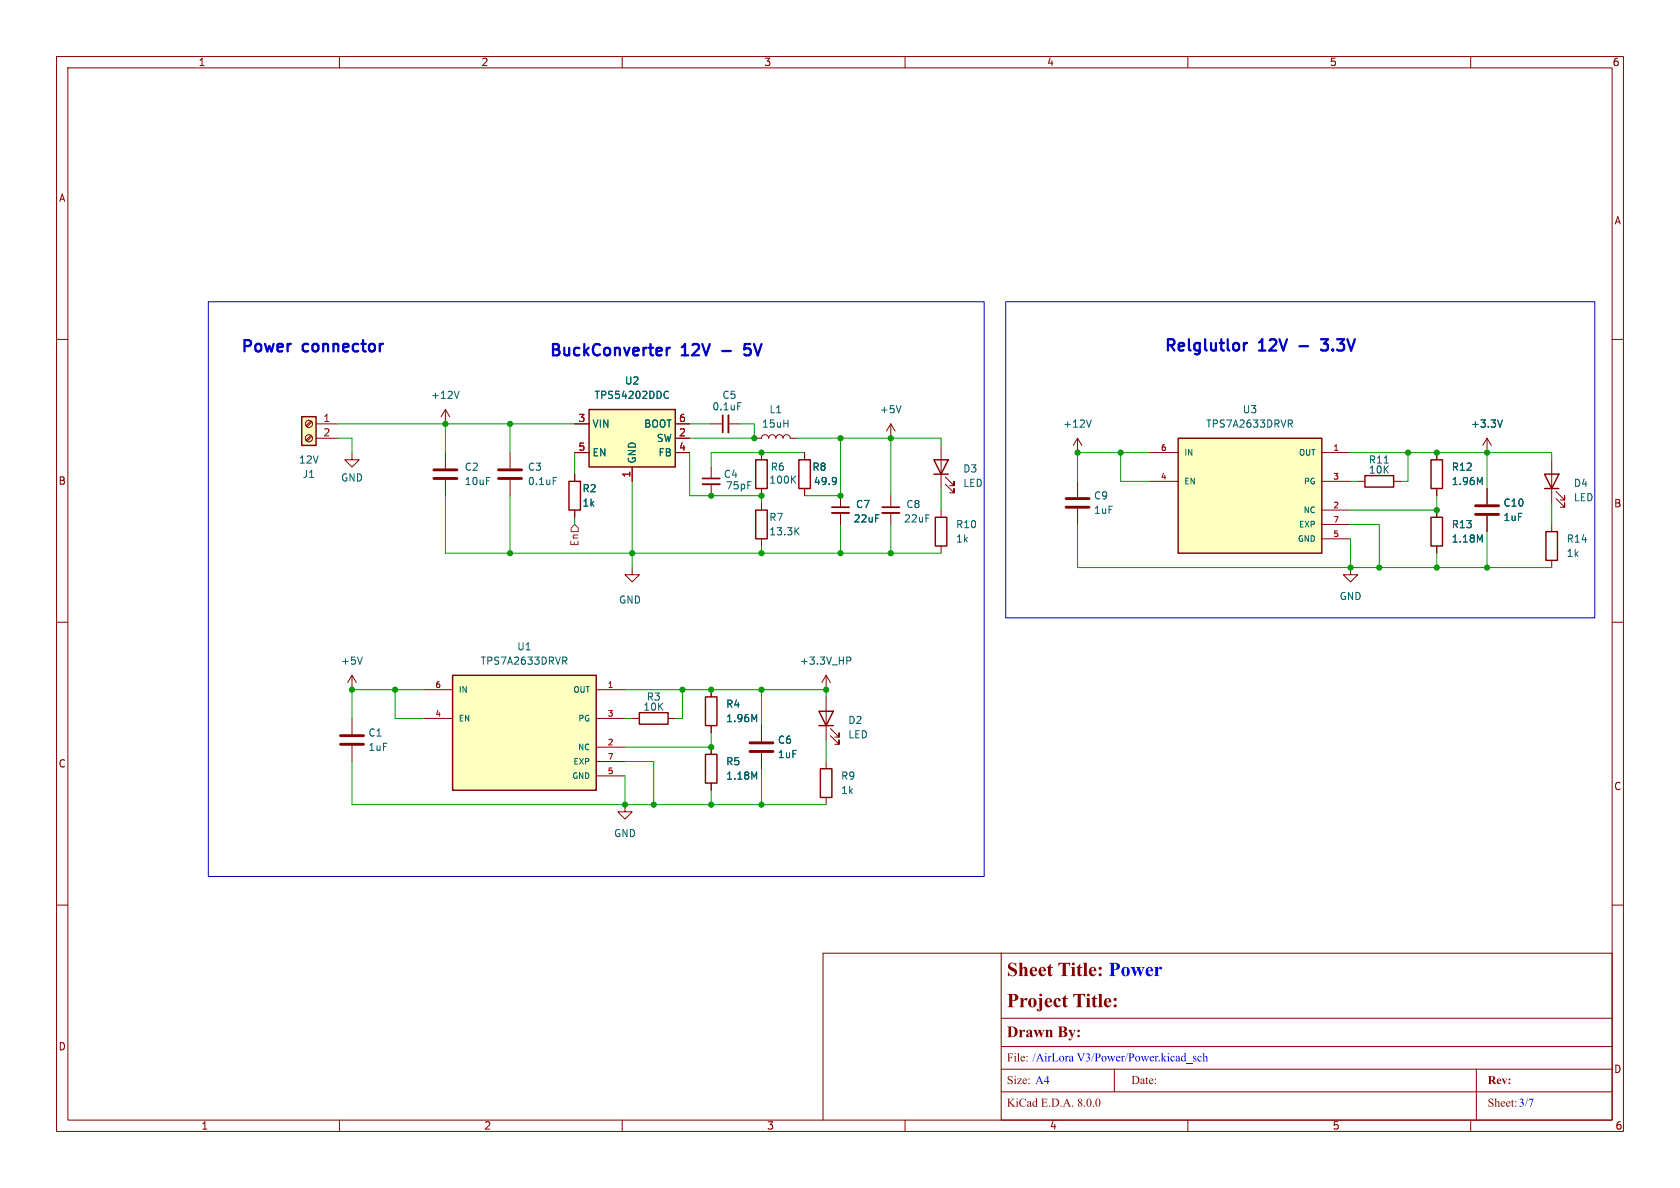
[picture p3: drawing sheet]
<svg xmlns="http://www.w3.org/2000/svg" width="297mm" height="210mm" viewBox="0 0 297 210" stroke-linecap="round" stroke-linejoin="round" font-family="sans-serif">
<g fill="none" stroke="#840000" stroke-width=".18">
<path d="M10 10h277v190h-277zM12 12h273v186h-273zM60 10v2M110 10v2M160 10v2M210 10v2M260 10v2M10 60h2M285 60h2M190.5 77.5v2.5M190.5 77.5l-.8 1.2M190.5 77.5l.8 1.2"/>
<path d="M62.2 80v1.3h1.3l-1.3 1.3-1.2-1.3h1.2M190.5 80h.1M190.5 85.1v2.8M190.5 89.9v2.8M262.9 86.4v2.8M262.9 91.2v2.8M10 110h2M285 110h2M146 134.6v1.3M10 160h2M146 141v1.2M285 160h2"/>
<path d="M177 168.5h108v29.5h-108zM177 180h108M177 168.5h-31.5v29.5M60 198v2M110 198v2M160 198v2M177 193h108M177 189h108M177 185h108M197 189v4M210 198v2M260 198v2"/>
<path d="M261 189v9"/>
</g>
<path d="M188.5 89.7h4M188.5 88.1h4M260.9 90.9h4M260.9 89.4h4" fill="none" stroke="#840000" stroke-width=".51"/>
<path d="M192.9 74.2l-.4 1.3" fill="none" stroke="#006464" stroke-width=".18"/>
<path d="M145 135.9h2.1v5.1h-2.1z" fill="none" stroke="#840000" stroke-width=".25"/>
<path d="M208.3 77.5h25.4v20.3h-25.4z" fill="#ffffc2"/>
<path d="M208.3 77.5h25.4v20.3h-25.4zM100.6 85.1h2v5.1h-2zM241.3 84.1h5.1v2h-5.1zM253 91.4h2v5.1h-2zM253 81.3h2v5.1h-2zM273 83.8h2.6l-1.3 2.6zM273 86.4h2.6M273.3 94h2v5.1h-2z" fill="none" stroke="#840000" stroke-width=".25"/>
<g fill="none" stroke="#840000" stroke-width=".18">
<path d="M78.7 74.9h.1M78.7 72.4v2.5M78.7 72.4l-.7 1.3M78.7 72.4l.8 1.3M262.9 77.5l-.8 1.2M262.9 77.5v2.5M262.9 77.5l.8 1.2M78.7 80v2.8M78.7 84.8v2.8M90.2 80v2.8M90.2 84.8v2.8M101.6 83.8v1.3"/>
<path d="M101.6 90.2v1.2M203.2 80h5.1M203.2 85.1h5.1M233.7 80h5.1M233.7 90.2h5.1M233.7 85.1h5.1M233.7 95.3h5.1M233.7 92.7h5.1M240 85.1h1.3M246.4 85.1h1.2M254 80v1.3M254 86.4v1.2"/>
<path d="M254 90.2v1.2M254 96.5v1.3M262.9 80h.1M274.3 81.3v7.6M274.3 92.7v1.3M274.3 99.1v1.2M275.1 88.1l1.5 1.6v-.8v.8h-.8M275.1 86.9l1.5 1.5v-.8v.8h-.8M111.8 100.3v1.3h1.2l-1.2 1.3-1.3-1.3h1.3M238.8 100.3v1.3h1.2l-1.2 1.3-1.3-1.3h1.3"/>
</g>
<path d="M81.2 69.2l-.5 1.2M228.1 74.9l.4 .6M228.2 74.2l.3 .3-.1 .3-.2 .1M265.6 74.2l-.4 1.3M97.8 84.4h.6M244.7 81.9h.7M261.6 95.5l.4-.9v1.2M261.6 85.3l.4-.9v1.3" fill="none" stroke="#006464" stroke-width=".18"/>
<path d="M76.7 84.6h4.1M76.7 83.1h4.1M88.1 84.6h4.1M88.1 83.1h4.1" fill="none" stroke="#840000" stroke-width=".51"/>
<path d="M53.3 73.7h2.6v5h-2.6z" fill="#ffffc2"/>
<path d="M53.3 73.7h2.6v5h-2.6z" fill="none" stroke="#840000" stroke-width=".25"/>
<g fill="none" stroke="#840000" stroke-width=".18">
<path d="M55 77l-.9 .8M55 74.4l-.9 .9M55.1 77.1l-.8 .9M55.1 74.6l-.8 .8M55.9 74.9h3.8M55.9 77.5h3.8M62.2 127v2.8M62.2 131.8v2.8"/>
<circle cx="54.6" cy="77.5" r=".63"/>
<circle cx="54.6" cy="74.9" r=".63"/>
</g>
<path d="M60.2 131.6h4.1M60.2 130h4.1" fill="none" stroke="#840000" stroke-width=".51"/>
<path d="M104.1 72.4h15.3v10.2h-15.3z" fill="#ffffc2"/>
<path d="M104.1 72.4h15.3v10.2h-15.3zM133.6 90.2h2v5.1h-2zM133.6 81.3h2v5.1h-2zM141.2 81.3h2.1v5.1h-2.1zM165.1 81.3h2.5l-1.2 2.5zM165.1 83.8h2.5M165.4 91.4h2v5.1h-2zM113 126h5.1v2h-5.1zM124.7 133.4h2v5h-2zM124.7 123.2h2v5.1h-2zM144.8 125.7h2.5l-1.3 2.6zM144.8 128.3h2.5" fill="none" stroke="#840000" stroke-width=".25"/>
<g fill="none" stroke="#840000" stroke-width=".18">
<path d="M101.6 74.9h2.5M119.4 77.5h2.5M119.4 74.9h2.5M125.7 74.9h2.1M128.8 74.9h2M133.3 77.5h1.3a.64 .64 0 0 1 .7-.7 .64 .64 0 0 1 .6 .7 .64 .64 0 0 1 .6-.7 .64 .64 0 0 1 .7 .7 .64 .64 0 0 1 .6-.7 .64 .64 0 0 1 .6 .7 .64 .64 0 0 1 .7-.7 .64 .64 0 0 1 .6 .7h1.3M157.5 77.5h.1M157.5 74.9l-.8 1.3M157.5 74.9v2.6M157.5 74.9l.7 1.3M166.4 78.7v7.7M101.6 80h2.5"/>
<path d="M111.8 82.6v2.5M119.4 80h2.5M125.7 82.6v2M125.7 85.6v2M134.6 80v1.3M134.6 86.4v1.2M134.6 88.9v1.3M134.6 95.3v1.2M142.2 80v1.3M142.2 86.4v1.2M148.6 87.6v2.1M148.6 90.7v2"/>
<path d="M157.5 87.6v2.1M157.5 90.7v2M166.4 90.2v1.2M166.4 96.5v1.3M167.1 85.6l1.6 1.5v-.7v.7h-.8M167.1 84.3l1.6 1.6v-.8v.8h-.8M62.2 119.4l-.7 1.3M62.2 119.4v2.5M62.2 119.4l.8 1.3M146 119.4v2.5M146 119.4l-.7 1.3M146 119.4l.8 1.3"/>
<path d="M62.2 121.9h.1M111.8 127h1.2M118.1 127h1.3M125.7 121.9v1.3M125.7 128.3v1.2M125.7 132.1v1.3M125.7 138.4v1.3M134.6 128.3v2.8M134.6 133.1v2.8M146 121.9h.1M146 123.2v7.6M146.8 130l1.5 1.6v-.8v.8h-.7"/>
<path d="M146.8 128.8l1.5 1.5v-.8v.8h-.7M110.5 142.2v1.3h1.3l-1.3 1.3-1.3-1.3h1.3"/>
</g>
<g fill="none" stroke="#006464" stroke-width=".18">
<path d="M117.6 69.2h.3l.3 .1M118.2 70.3l-.3 .1h-.3M130.4 71.2h.6M159.3 71.7l-.4 1.3M140.1 84.7l.6 .7M140.7 84.1l-.8 .8M140.7 93.8l.6 .8M141.3 93.3l-.8 .7M147.7 84.5h.1a1.07 1.07 0 0 1-.1 1M147.9 84.9l-.2 .2M64 116.1l-.4 1.3M149.7 116.1h.5l.2 .3-.1 .4h-.6"/>
<path d="M133.3 137.4l.5-.9v1.2M133.3 127.2l.5-.9v1.3"/>
</g>
<path d="M128.8 73.4v3.1M124.2 85.6h3.1M147.1 90.7h3M156 90.7h3" fill="none" stroke="#840000" stroke-width=".33"/>
<path d="M127.8 73.4v3.1M124.2 84.6h3.1M147.1 89.7h3M156 89.7h3" fill="none" stroke="#840000" stroke-width=".3"/>
<path d="M132.6 132.8h4.1M132.6 131.3h4.1" fill="none" stroke="#840000" stroke-width=".51"/>
<path d="M80 119.4h25.4v20.3h-25.4z" fill="#ffffc2"/>
<path d="M80 119.4h25.4v20.3h-25.4z" fill="none" stroke="#840000" stroke-width=".25"/>
<g fill="none" stroke="#840000" stroke-width=".18">
<path d="M101.6 74.9h2.5M119.4 77.5h2.5M119.4 74.9h2.5M101.6 80h2.5M101.6 83.8v1.3M101.6 90.2v1.2M111.8 82.6v2.5M119.4 80h2.5M142.2 80v1.3M142.2 86.4v1.2M148.6 87.6v2.1M148.6 90.7v2"/>
<path d="M254 80v1.3M254 86.4v1.2M254 90.2v1.2M254 96.5v1.3M262.9 80h.1M262.9 86.4v2.8M262.9 91.2v2.8M74.9 121.9h5.1M74.9 127h5.1M105.4 121.9h5.1M105.4 132.1h5.1M105.4 127h5.1"/>
<path d="M105.4 137.2h5.1M105.4 134.6h5.1M125.7 121.9v1.3M125.7 128.3v1.2M125.7 132.1v1.3M125.7 138.4v1.3M134.6 128.3v2.8M134.6 133.1v2.8"/>
</g>
<path d="M117.6 69.2h.3l.3 .1M118.2 70.3l-.3 .1h-.3M265.6 74.2l-.4 1.3M147.7 84.5h.1a1.07 1.07 0 0 1-.1 1M147.9 84.9l-.2 .2M261.6 95.5l.4-.9v1.2M261.6 85.3l.4-.9v1.3M99.8 116.8l.4 .6M100 116.1l.2 .3-.1 .3-.1 .1M133.3 137.4l.5-.9v1.2M133.3 127.2l.5-.9v1.3" fill="none" stroke="#006464" stroke-width=".18"/>
<path d="M101.6 92.7l.6 .6v.7h-1.2v-.7z" fill="none" stroke="#725600" stroke-width=".18"/>
<path d="M233.5 60h1.3l-.7 .7 .5 .1M118.4 61.5a.51 .51 0 0 0-.5 .4M131.6 62.6l.3 .2 .6-.1M132.6 60.8h-.9l-.1 1 .3-.2 .6 .1M219.9 60.6v1.4M220.5 60.6a.51 .51 0 0 0-.6 .4M233.5 61.8l.3 .2 .8-.1" fill="none" stroke="#0000c2" stroke-width=".4"/>
<path d="M36.8 53.3h137.2v101.6h-137.2zM177.8 53.3h104.1v55.9h-104.1z" fill="none" stroke="#0000c2" stroke-width=".18"/>
<g fill="none" stroke="#009600" stroke-width=".18">
<path d="M59.7 74.9h41.9M59.7 77.5h2.5v2.5M78.7 74.9v5.1M90.2 74.9v5.1M121.9 74.9h3.8M130.8 74.9h2.5v2.6h-11.4M141 77.5h25.4v1.2M148.6 77.5v10.1h-6.4M157.5 77.5v10.1M78.7 87.6v10.2h87.7M90.2 87.6v10.2M101.6 80v3.8"/>
<path d="M101.6 91.4v1.3M111.8 85.1v15.2M121.9 80v7.6h12.7v1.3M134.6 96.5v1.3M142.2 80h-16.5v2.6M148.6 92.7v5.1M157.5 92.7v5.1M166.4 86.4v3.8M190.5 92.7v7.6h83.8M198.1 80v5.1h5.1M203.2 80h-12.7v5.1M238.8 85.1h1.2"/>
<path d="M238.8 80h35.5v1.3M238.8 95.3v5M238.8 92.7h5v7.6M248.9 80v5.1h-1.3M254 87.6v2.6h-15.2M254 97.8v2.5M262.9 80v6.4M262.9 94v6.3M274.3 88.9v3.8M62.2 134.6v7.6h83.8M69.8 121.9v5.1h5.1M74.9 121.9h-12.7v5.1"/>
<path d="M110.5 121.9h35.5v1.3M110.5 127h1.3M110.5 137.2v5M110.5 134.6h5.1v7.6M120.6 121.9v5.1h-1.2M125.7 129.5v2.6h-15.2M125.7 139.7v2.5M134.6 121.9v6.4M134.6 135.9v6.3M146 130.8v3.8"/>
</g>
<g fill="#009600" stroke="#009600" stroke-width=".18">
<circle cx="134.6" cy="142.2" r=".46"/>
<circle cx="125.7" cy="121.9" r=".46"/>
<circle cx="120.6" cy="121.9" r=".46"/>
<circle cx="125.7" cy="132.1" r=".46"/>
<circle cx="125.7" cy="142.2" r=".46"/>
<circle cx="134.6" cy="121.9" r=".46"/>
<circle cx="146" cy="121.9" r=".46"/>
<circle cx="254" cy="80" r=".46"/>
<circle cx="248.9" cy="80" r=".46"/>
<circle cx="262.9" cy="80" r=".46"/>
<circle cx="238.8" cy="100.3" r=".46"/>
<circle cx="243.8" cy="100.3" r=".46"/>
<circle cx="262.9" cy="100.3" r=".46"/>
<circle cx="254" cy="100.3" r=".46"/>
<circle cx="198.1" cy="80" r=".46"/>
<circle cx="190.5" cy="80" r=".46"/>
<circle cx="254" cy="90.2" r=".46"/>
<circle cx="78.7" cy="74.9" r=".46"/>
<circle cx="90.2" cy="74.9" r=".46"/>
<circle cx="90.2" cy="97.8" r=".46"/>
<circle cx="125.7" cy="87.6" r=".46"/>
<circle cx="111.8" cy="97.8" r=".46"/>
<circle cx="134.6" cy="97.8" r=".46"/>
<circle cx="134.6" cy="87.6" r=".46"/>
<circle cx="148.6" cy="97.8" r=".46"/>
<circle cx="148.6" cy="77.5" r=".46"/>
<circle cx="148.6" cy="87.6" r=".46"/>
<circle cx="157.5" cy="77.5" r=".46"/>
<circle cx="133.3" cy="77.5" r=".46"/>
<circle cx="134.6" cy="80" r=".46"/>
<circle cx="157.5" cy="97.8" r=".46"/>
<circle cx="115.6" cy="142.2" r=".46"/>
<circle cx="110.5" cy="142.2" r=".46"/>
<circle cx="69.8" cy="121.9" r=".46"/>
<circle cx="62.2" cy="121.9" r=".46"/>
</g>
<g font-size="3.5" fill="#840000">
<text x="178" y="173.5">SheetTitle: Power</text>
<text x="178" y="179">ProjectTitle:</text>
</g>
<g font-size="2.8" fill="#0000c2">
<text x="42.5" y="62.4">Power</text>
<text x="53.7" y="62.4">connector</text>
<text x="97" y="63.1">BuckConverter</text>
<text x="120.7" y="63.1">12V</text>
<text x="128.5" y="63.1">-</text>
<text x="133.3" y="63.1">5V</text>
<text x="205.7" y="62.2">Relglutlor</text>
<text x="222.7" y="62.2">12V</text>
<text x="230.6" y="62.2">-</text>
<text x="235.4" y="62.2">3.3V</text>
</g>
<text font-size="2.8" fill="#840000" x="178" y="184.1">DrawnBy:</text>
<g font-size="2.1" fill="#00f">
<text x="178" y="188.2">File: /AirLora V3/Power/Power.kicad_sch</text>
<text x="178" y="192.2">Size: A4</text>
<text x="263" y="196.2">Sheet:3/7</text>
</g>
<g font-size="2.1" fill="#840000">
<text x="178" y="196.2">KiCadE.D.A. 8.0.0</text>
<text x="200" y="192.2">Date:</text>
<text x="263" y="192.2">Rev:</text>
</g>
<g font-size="1.8" fill="#840000">
<text x="35" y="11.9">1</text>
<text x="85" y="11.9">2</text>
<text x="135" y="11.9">3</text>
<text x="185" y="11.9">4</text>
<text x="235" y="11.9">5</text>
<text x="285" y="11.9">6</text>
<text x="10.3" y="35.9">A</text>
<text x="285.3" y="39.9">A</text>
<text x="10.3" y="85.9">B</text>
<text x="285.3" y="89.9">B</text>
<text x="10.3" y="135.9">C</text>
<text x="285.3" y="139.9">C</text>
<text x="10.3" y="185.9">D</text>
<text x="285.3" y="189.9">D</text>
<text x="35.5" y="199.9">1</text>
<text x="85.5" y="199.9">2</text>
<text x="135.5" y="199.9">3</text>
<text x="185.5" y="199.9">4</text>
<text x="235.5" y="199.9">5</text>
<text x="285.5" y="199.9">6</text>
</g>
<g font-size="1.8" fill="#006464">
<text x="76.1" y="70.7">+12V</text>
<text x="105" y="70.7">TPS54202DDC</text>
<text x="110.4" y="68.2">U2</text>
<text x="127.6" y="70.7">C5</text>
<text x="104.6" y="75.8">VIN</text>
<text x="113.8" y="75.8">BOOT</text>
<text x="125.8" y="72.7">0.1uF</text>
<text x="134.6" y="75.8">15uH</text>
<text x="135.9" y="73.3">L1</text>
<text x="155.4" y="73.3">+5V</text>
<text x="187.9" y="75.8">+12V</text>
<text x="213.1" y="75.8">TPS7A2633DRVR</text>
<text x="219.6" y="73.3">U3</text>
<text x="259.9" y="75.8">+3.3V</text>
<text x="52.8" y="82.1">12V</text>
<text x="82.1" y="83.4">C2</text>
<text x="93.2" y="83.4">C3</text>
<text x="104.6" y="80.9">EN</text>
<text x="112.6" y="82" transform="rotate(-90 112.6 82)">GND</text>
<text x="116" y="78.3">SW</text>
<text x="116.3" y="80.9">FB</text>
<text x="136.2" y="83.4">R6</text>
<text x="143.5" y="83.4">R8</text>
<text x="170.2" y="83.7">D3</text>
<text x="241.9" y="82.1">R11</text>
<text x="241.9" y="83.9">10K</text>
<text x="256.6" y="83.4">R12</text>
<text x="53.4" y="84.7">J1</text>
<text x="60.2" y="85.3">GND</text>
<text x="82.1" y="86">10uF</text>
<text x="93.2" y="86">0.1uF</text>
<text x="102.9" y="87.2">R2</text>
<text x="102.9" y="89.8">1k</text>
<text x="127.9" y="84.7">C4</text>
<text x="128.2" y="86.7">75pF</text>
<text x="135.9" y="85.7">100K</text>
<text x="143.8" y="86">49.9</text>
<text x="170.2" y="86.3">LED</text>
<text x="193.3" y="88.5">C9</text>
<text x="256.6" y="86">1.96M</text>
<text x="265.7" y="89.8">C10</text>
<text x="278.1" y="86.3">D4</text>
<text x="278.1" y="88.8">LED</text>
<text x="135.9" y="92.3">R7</text>
<text x="135.9" y="94.8">13.3K</text>
<text x="150.8" y="92.6">22uF</text>
<text x="151.2" y="90">C7</text>
<text x="159.7" y="92.6">22uF</text>
<text x="160.1" y="90">C8</text>
<text x="168.9" y="93.6">R10</text>
<text x="193.3" y="91">1uF</text>
<text x="256.6" y="93.6">R13</text>
<text x="265.7" y="92.3">1uF</text>
<text x="168.9" y="96.1">1k</text>
<text x="256.6" y="96.1">1.18M</text>
<text x="276.9" y="96.1">R14</text>
<text x="276.9" y="98.7">1k</text>
<text x="109.3" y="106.9">GND</text>
<text x="236.7" y="106.3">GND</text>
<text x="60.2" y="117.7">+5V</text>
<text x="84.9" y="117.7">TPS7A2633DRVR</text>
<text x="91.3" y="115.2">U1</text>
<text x="141.3" y="117.7">+3.3V_HP</text>
<text x="113.6" y="125.8">10K</text>
<text x="114.2" y="124.1">R3</text>
<text x="128.3" y="125.3">R4</text>
<text x="65" y="130.4">C1</text>
<text x="128.3" y="127.9">1.96M</text>
<text x="137.4" y="131.7">C6</text>
<text x="149.9" y="128.2">D2</text>
<text x="149.9" y="130.7">LED</text>
<text x="65" y="132.9">1uF</text>
<text x="128.3" y="135.5">R5</text>
<text x="137.4" y="134.2">1uF</text>
<text x="128.3" y="138">1.18M</text>
<text x="148.6" y="138">R9</text>
<text x="148.6" y="140.6">1k</text>
<text x="108.5" y="148.2">GND</text>
</g>
<g font-size="1.8" fill="#a90000">
<text x="57.1" y="74.7">1</text>
<text x="57.1" y="77.2">2</text>
<text x="102.2" y="74.7">3</text>
<text x="119.9" y="77.2">2</text>
<text x="119.9" y="74.7">6</text>
<text x="102.2" y="79.8">5</text>
<text x="119.9" y="79.8">4</text>
<text x="111.5" y="84.5" transform="rotate(-90 111.5 84.5)">1</text>
</g>
<text font-size="1.8" fill="#725600" x="102.5" y="96.7" transform="rotate(-90 102.5 96.7)">En</text>
<g font-size="1.4" fill="#a90000">
<text x="205.1" y="79.8">6</text>
<text x="235.6" y="79.8">1</text>
<text x="205.1" y="84.8">4</text>
<text x="235.6" y="89.9">2</text>
<text x="235.6" y="84.8">3</text>
<text x="235.6" y="95">5</text>
<text x="235.6" y="92.5">7</text>
<text x="76.9" y="121.7">6</text>
<text x="107.3" y="121.7">1</text>
<text x="76.9" y="126.7">4</text>
<text x="107.3" y="131.8">2</text>
<text x="107.3" y="126.7">3</text>
<text x="107.3" y="136.9">5</text>
<text x="107.3" y="134.4">7</text>
</g>
<g font-size="1.4" fill="#006464">
<text x="209.3" y="80.7">IN</text>
<text x="229.5" y="80.7">OUT</text>
<text x="209.3" y="85.8">EN</text>
<text x="230.4" y="85.8">PG</text>
<text x="229.3" y="96">GND</text>
<text x="229.5" y="93.4">EXP</text>
<text x="230.3" y="90.9">NC</text>
<text x="81" y="122.7">IN</text>
<text x="101.2" y="122.7">OUT</text>
<text x="81" y="127.7">EN</text>
<text x="102.1" y="127.7">PG</text>
<text x="101" y="137.9">GND</text>
<text x="101.2" y="135.4">EXP</text>
<text x="102.1" y="132.8">NC</text>
</g>
</svg>
